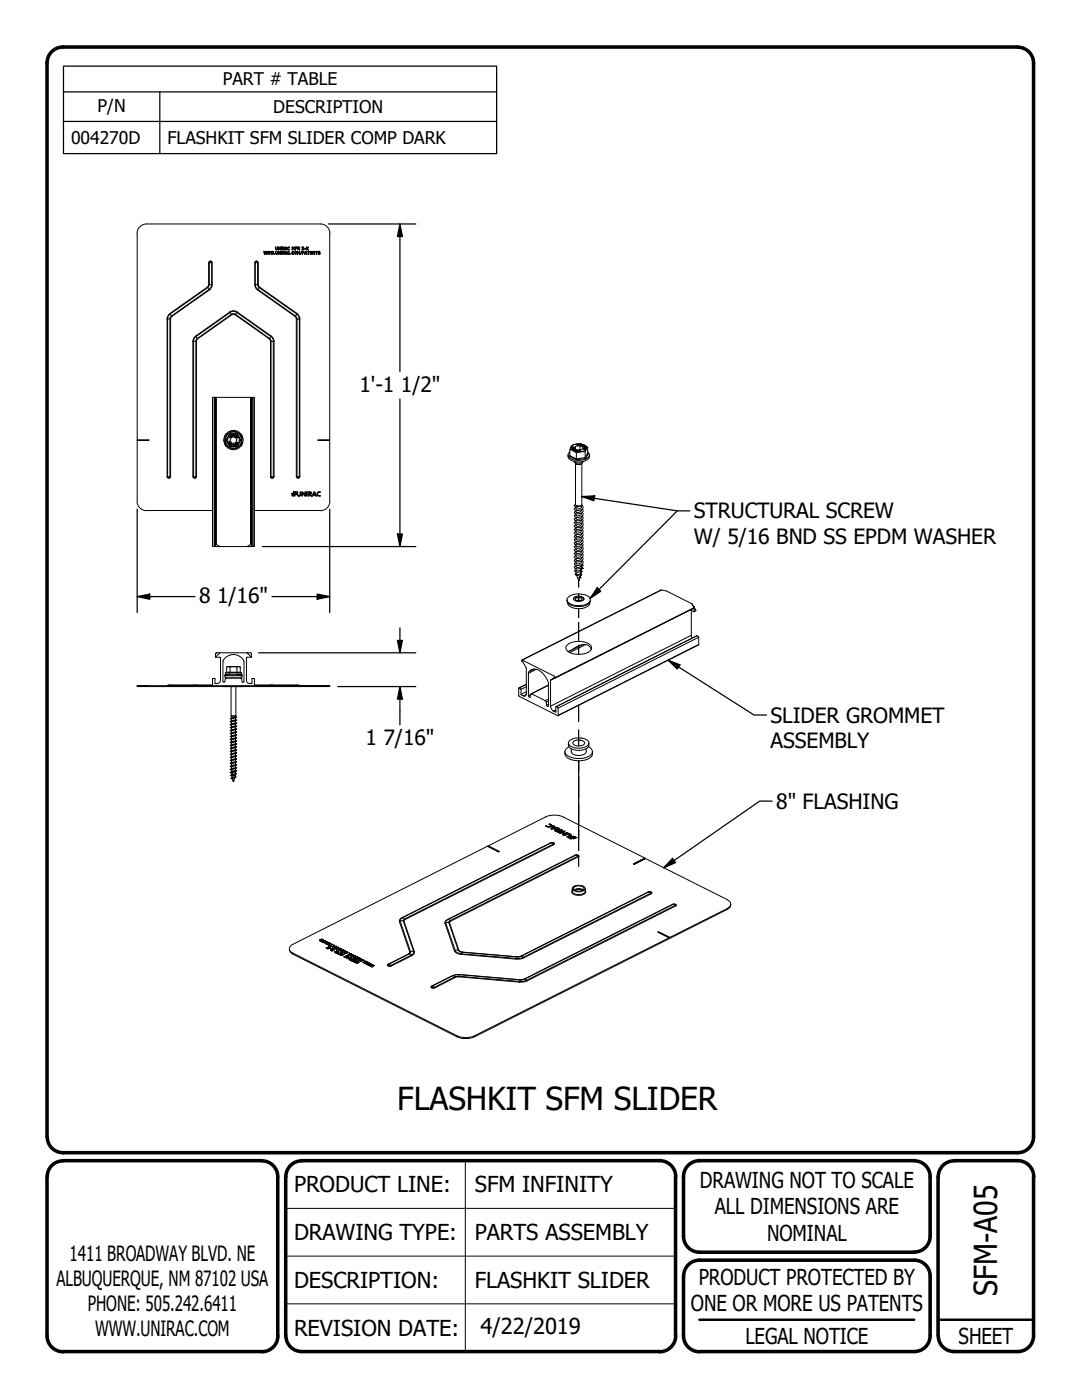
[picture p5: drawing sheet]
<svg xmlns="http://www.w3.org/2000/svg" width="216mm" height="279mm" viewBox="0 0 216 279" stroke-linecap="round" stroke-linejoin="round" font-family="sans-serif">
<!-- layer: Tweak Trail (ANSI) -->
<path d="M115.5 115.8v1.4M115.5 118.6v1.4M115.5 121.5v1.8M115.5 124.2v3.6M115.5 128.8v1.8M115.5 140.8v3.2M115.5 145.6v3.3M115.5 151.8v18M115.5 170.8v2.1" fill="none" stroke="#000" stroke-width=".25"/>
<!-- layer: Visible (ANSI) -->
<g fill="none" stroke="#000" stroke-width=".2">
<path d="M27.4 46.6v41.2M52.6 50.2l.2 .4 .2-.4 .1 .4 .1-.4-.1 .6-.1-.5-.3 .4zM53.3 50.2l.2 .4 .1-.4 .2 .4 .1-.4-.1 .5-.2-.4-.2 .4zM54 50.2l.2 .4 .1-.4 .1 .4 .2-.4-.1 .6-.2-.5-.2 .4zM54.8 50.7h.1M55 49.3l.1 .5 .3-.1v-.4v.4a.21 .21 0 0 1-.2 .2 .21 .21 0 0 1-.2-.2zM55 50.2l.1 .5 .3-.1v-.4v.4a.21 .21 0 0 1-.2 .2 .21 .21 0 0 1-.2-.2zM55.5 49.3l.4 .4 .1-.4v.6l-.4-.5-.1 .5zM55.5 50.2l.4 .4 .1-.4-.1 .6-.3-.5-.1 .4zM56.1 49.3l.1 .6zM56.1 50.2v.6zM56.3 49.3h.3a.18 .18 0 0 1 .2 .2 .18 .18 0 0 1-.2 .1l.1 .3-.2-.3-.2 .3z"/>
<path d="M56.3 50.2h.4v.6l-.2-.3-.2 .2zM56.4 49.4h.3v.1l-.3 .1zM56.4 50.2h.3v.2h-.3zM56.8 49.8h.1M57 49.3l.3 .6-.1-.1-.4 .1zM57 50.2l.3 .6-.1-.2-.4 .1zM57.1 49.4l.1 .3h-.2zM57.1 50.3l.1 .3h-.2zM57.5 50.2l.3 .1-.1-.1a.21 .21 0 0 0-.3 .3 .21 .21 0 0 0 .4 .1v.1a.29 .29 0 0 1-.4-.1 .29 .29 0 0 1 .1-.4zM58 50.7h.1zM58.3 49.3l.2 .2 .2-.2v.6v-.5l-.2 .2-.2-.2v.5zM58.3 50.2h.3v.1a.2 .2 0 0 0-.3 .1 .2 .2 0 0 0 .1 .3 .2 .2 0 0 0 .3-.1l-.1 .1a.28 .28 0 0 1-.4-.1 .28 .28 0 0 1 .1-.4z"/>
<path d="M58.9 49.3h.4l-.4 .1v.1h.3l-.3 .1v.3zM59.3 50.2l.2 .2 .3-.2v.6l-.1-.5-.2 .2-.1-.2-.1 .4zM59.4 49.3l.4 .1-.1 .2 .1 .3-.2-.3h-.2v.2zM59.4 49.4h.3v.1l-.3 .1zM60.2 50.2h.1M60.2 50.2l-.3 .5zM60.3 49.4h.1M60.3 49.3l.1 .2 .2-.2-.1 .3 .1 .3-.2-.3-.2 .2 .2-.2zM60.3 50.2l.4 .1-.3 .1v.4zM60.4 50.2l.2 .1-.2 .1zM60.8 49.6l.2 .1zM61 50.2l.2 .6v-.2l-.4 .1z"/>
<path d="M61 50.3l.1 .3h-.2zM61.1 49.3l.2 .2 .2-.2-.1 .3 .1 .3-.2-.3-.2 .3 .2-.3zM61.1 49.3v.1M61.3 50.2h.5h-.2v.6l-.1-.6zM61.9 50.2h.4h-.4v.2h.4h-.4v.3h.4h-.4zM62.4 50.2l.4 .4v-.4v.6l-.3-.5-.1 .4zM62.9 50.2h.5h-.2v.6l-.1-.6zM63.5 50.2h.3l.1 .1-.2-.1-.1 .1 .3 .2v.2l-.4-.1h.3l-.3-.2zM63.9 44.7h-34.7a1.89 1.89 0 0 0-1.9 1.9M63.9 44.7a1.89 1.89 0 0 1 1.9 1.9M65.8 46.6v41.2M42.9 79.3h-.5v29.8h.5v-29.8h.1"/>
<path d="M50.2 79.3h.1M27.4 87.8h2.3v.1h-2.3zM27.4 87.9v12.1M45.1 87.8h.1M45.6 88.2l.2-.1v.3l.1-.1-.2 .2 .1-.3zM45.8 86.5l.1 .1M45.9 87.1l.1 .1-.2 .1v-.1l.1 .1 .1-.1zM45.9 88.5h.1zM45.9 86.6h1.4l.3 .6 .3 .6-.6 1.2h-1.4l-.4-.6-.3-.6zM45.9 89l-.1 .1M46 87h.3l-.1-.1 .2 .2-.3-.1v.2zM46.1 88.5l.1 .3 .2-.2-.2 .2-.1-.2-.1 .1z"/>
<path d="M46.2 87.2h.7l.4 .6-.4 .6h-.7l-.3-.6zM46.4 86.8h.1v.2h-.1zM46.6 88.7l.1-.1 .2 .2-.3 .1 .2-.2zM46.6 88.8v.1M46.7 86.8v.1M46.7 86.8h.1M46.7 86.8l-.1 .2 .1-.1M46.7 86.8l.1 .3 .3-.2M46.7 86.9l.4 .3v-.3M47 87h.1zM47 88.5l.2 .2-.2 .1 .1-.1h-.2zM47.2 87.1l.3 .2-.3-.1 .1 .2z"/>
<path d="M47.3 89v.1M47.3 88.2l.2 .2h-.2v.2l-.2-.1h.2v-.1h.1zM47.3 86.5v.1M47.9 87.8h.2M58.2 98.8l.3-.1v.3h-.3zM58.2 98.5h.3v.2h-.2zM58.6 98.5h.2v.2h-.2zM58.6 98.8l.2-.1v.3h-.2zM58.6 98.1h.2v.3h-.2zM58.9 98.5h.3v.1l-.3 .1zM58.9 98.1h.3v.3h-.3zM59.3 98.1h.1v.6a.23 .23 0 0 0 .2 .3 .23 .23 0 0 0 .3-.3v-.6h.1v.6a.35 .35 0 0 1-.3 .3 .35 .35 0 0 1-.4-.3z"/>
<path d="M60.3 98.3v.7h-.1v-.9l.7 .8M60.3 98.3h.1M60.3 98.3l.5 .7h.2v-.9h-.2l.1 .8M60.9 98.9h.1M61.2 98.1h.1v.9h-.1zM61.5 98.1h.5l.2 .2-.3 .4 .3 .3h-.2l-.2-.3h-.1v.3h-.2zM61.7 98.2l.3 .1v.2h-.3zM62.6 98.1h.2l.3 .9h-.1l-.1-.2h-.4l-.1 .2h-.1zM62.7 98.4h.1M62.7 98.4l.1 .3h-.2zM63.3 98.3a.32 .32 0 0 1 .3-.2 .32 .32 0 0 1 .3 .2 .34 .34 0 0 0-.5 .3 .34 .34 0 0 0 .5 .3 .36 .36 0 0 1-.4 .1 .36 .36 0 0 1-.2-.2zM63.4 87.8h2.4v.1h-2.4z"/>
<path d="M65.8 87.9v12.1M113.3 90.8a1.11 1.11 0 0 0 1.1 1.2 3 3 0 0 0 3.2-.7v-.5M113.7 90.2a.77 .77 0 0 0-.3 .8 .77 .77 0 0 0 .7 .6 3.2 3.2 0 0 0 3.5-.5 .71 .71 0 0 0-.3-.9M113.7 89.7v1.2l-.1 .2M114.1 89a2.3 2.3 0 0 1 3 .3 1.19 1.19 0 0 1-1.5 .9 1.45 1.45 0 0 1-1.7-.8zM114.1 89a2.41 2.41 0 0 1 3.1 .3l-.4 .9h-.9l-.9 .2-.6-.4-.7-.3zM114.1 89.6l.4 .1v-.1M114.1 89.3h.3M114.1 89.3h.1M114.1 89.2l.1 .2h.2v-.1M114.1 89.3l.1 .1M114.2 89.6h.1"/>
<path d="M114.2 89.4h.1M114.3 89.7h.1M114.3 89.5l.2 .2M114.3 89.3h.1M114.3 89.2l.1 .1M114.4 89.4l.1 .2M114.4 89.5l-.3 .1M114.4 89.8h.1M114.4 89.7l.1 .1M114.4 89.3l-.2 .1M114.4 89.7v.1M114.4 89.3h.1"/>
<path d="M114.5 89.6h.1M114.5 89.7h-.2l.1 .1M114.5 89.6v.1M114.5 89.8h.1M114.5 89.8l.2-.1zM114.5 92.1a1.35 1.35 0 0 0 1.9 0M114.6 92.1l.3 .4M114.7 89.7l-.3 .1M114.8 89.8l.1 .1h-.3M114.8 89.8v.1M114.8 89.8l-.2 .2M114.8 89.9l-.1 .1"/>
<path d="M114.8 89.1l.9-.2 .6 .4-.2 .4-.8 .1-.7-.3zM114.8 89.1v.5M114.8 92.5v8.2M114.9 92.5l.5 .2 .7-.2M114.9 92.5l.6 .2 .6-.2M115 90.4v1.4M115 89.9l-.1 .1 .1-.1 .2 .2v-.2M115 89.9l.1 .2 .1-.1M115.1 88.7h.1M115.2 88.7h.3l.1 .1-.1-.1v.1M115.2 88.7h-.1l.1 .2M115.3 90l-.2 .1-.1-.2-.1 .1"/>
<path d="M115.4 88.8l-.2-.1 .1 .1M115.4 90l.1 .1-.1-.1M115.4 90h.1M115.4 88.7h.1zM115.4 88.7v.1v-.1M115.4 90l.1 .1M115.5 90l.2 .1v-.1M115.5 90h-.1M115.7 89.9v.1M115.7 90h.1M115.7 89.9l-.2 .1M115.7 90v.1"/>
<path d="M115.7 88.9v.9M115.7 88.7l.3 .1h-.4zM115.7 88.7h.3l-.3 .1M115.8 88.7l-.1 .2M116 88.9h.1M116.1 88.8h.2M116.1 88.8l.2 .2M116.1 88.9h.1M116.1 88.9l.1 .1M116.1 88.8v.1M116.1 88.8l.3 .1M116.1 92.5v8.2l-.1 .2-.7 .1"/>
<path d="M116.2 88.8l-.1 .1M116.2 88.9h.1zM116.3 89h.1M116.3 88.8l.1 .1M116.3 88.9h.1M116.3 92.1l-.2 .4M116.5 89.6h.1M116.5 89.6h.3h-.2M116.5 89.6l.3-.1-.1 .1M116.6 89.5h.3l-.3 .1M116.6 89.6h.2M116.7 89.3h.1"/>
<path d="M116.7 89.3v.1M116.7 89.4h.1M116.7 89.1l-.2 .2M116.7 89.1h-.2M116.8 90.2l.1 1.3M116.8 89.2l-.2 .1M116.8 89.2l-.2 .1 .1-.2h-.3h.4l-.2 .2M117.3 89.3v1.2l.1 .1M27.3 100a1.89 1.89 0 0 0 1.9 1.9M29.2 101.9h13.2M42.9 109.1h.1M43 108.7v-29.4h7.2v29.4"/>
<path d="M43 108.7h.1M43 108.7v.4h.9M43.1 108.7h.1M43.1 108.7l.8 .4M43.9 109.1h5.4M50 108.7h.1M50 108.7l-.7 .4h.9v-.4M50 108.7h.2M50.2 109.1h.1M50.2 109.1l.1-29.8h.5v29.8h-.5M50.8 101.9h13.1M65.8 100a1.89 1.89 0 0 1-1.9 1.9"/>
<path d="M113.1 119.7v.2a2.06 2.06 0 0 0 2.4 1.1 1.99 1.99 0 0 0 2.3-1.1v-.2M113.5 119.1a3.6 3.6 0 0 1 4.2 .2 .88 .88 0 0 1-.8 1.3 3.3 3.3 0 0 1-3.7-.7 .67 .67 0 0 1 .3-.8zM114.4 119.6a1.41 1.41 0 0 1 2.1 0M114.6 119.2a1.52 1.52 0 0 1 1.9 .3 1.24 1.24 0 0 1-2.1 0zM114.8 100.7l-.2 .3 .7 .2M114.8 100.7l.3 .3M114.8 119.5a.85 .85 0 0 1 1.4 .2 .87 .87 0 0 1-1.4-.1zM114.9 113l-.3 .1a.67 .67 0 0 0 1 .4l.5-.2-.2-.2M114.9 112.8v.4h.2l.8-.1M114.9 113.5v.4h.2l.8-.1M114.9 114.2a.49 .49 0 0 0 .4 .5 .49 .49 0 0 0 .6-.2M114.9 113.7l-.2 .2a.91 .91 0 0 0 1.4 .1l-.2-.2"/>
<path d="M115 119.9l.4-.1 .6 .1M115 100.9l.1 .1M115 114.8l.4 1 .2-.1M115.1 101h.2M115.3 101v.2M115.3 101h.1M115.6 115.2l-.1 .6 .2-.4M115.7 115.1l.2 .2-.1 .1h-.2v-.2M115.7 115.1l-.1 .1M115.9 113.4v.4M115.9 114.1v.4M115.9 114.7l-.2 .4"/>
<path d="M115.9 114.5l.1 .1M115.9 114.7v.1M116 113l-.1-.1v.2M116 100.9l-.7 .1M116 114.7h.1M116 114.6l-.8 .2a.28 .28 0 0 1-.3 0 .28 .28 0 0 1-.1-.3h.1l.4 .2M116 112.7v.3M116 112a.67 .67 0 0 1-1.1 .4v-.3M116 111.3a.71 .71 0 0 1-1.1 .5v-.4M116 110.6a.67 .67 0 0 1-1.1 .5v-.4M116 109.9a.71 .71 0 0 1-1.1 .5v-.3M116 109.2a.7 .7 0 0 1-1.1 .5v-.3"/>
<path d="M116 108.5a.71 .71 0 0 1-1.1 .5v-.3M116 107.9a.71 .71 0 0 1-1.1 .4v-.3M116 107.2a.67 .67 0 0 1-1.1 .4v-.3M116 106.5a.71 .71 0 0 1-1.1 .5v-.4M116 105.8a.67 .67 0 0 1-1.1 .5v-.4M116 105.1a.71 .71 0 0 1-1.1 .5v-.3M116 104.4a.7 .7 0 0 1-1.1 .5v-.3M116 103.8a.71 .71 0 0 1-1.1 .4v-.3M116 103a.7 .7 0 0 1-1.1 .5v-.3M116 102.4a.71 .71 0 0 1-1.1 .4v-.3M116 101.7a.71 .71 0 0 1-1.1 .5v-.4M116 100.9a.67 .67 0 0 1-.3 .6 .67 .67 0 0 1-.8 0v-.4"/>
<path d="M116 113.3v.2zM116 113.1v.1M116 114l.2 .1M116 113.2h.1M116.1 100.8a.53 .53 0 0 1 .2 .7 .53 .53 0 0 1-.6 .3l-.5 .1-.6-.2v-.2l.3-.1M116.1 114.7l-.4 .4M116.1 114.7l-.2 .1M116.1 113.2l.2 .3h-.3M116.2 101.6l.1 .1a.85 .85 0 0 1-1.2 .9l-.5-.3 .3-.3M116.2 102.3a.66 .66 0 0 1-.1 .8 .66 .66 0 0 1-.7 .2l-.8-.3v-.1l.3-.2M116.2 103l.1 .1a.85 .85 0 0 1-1.2 .8l-.5-.3 .3-.2M116.2 103.6l.1 .2a.91 .91 0 0 1-1.4 .8l-.3-.3 .3-.2"/>
<path d="M116.2 104.3a.66 .66 0 0 1-.1 .8 .66 .66 0 0 1-.7 .2l-.8-.2v-.2l.3-.1M116.2 105l.1 .2a.85 .85 0 0 1-1.2 .8l-.5-.3 .3-.3M116.2 105.7a.66 .66 0 0 1-.1 .8 .66 .66 0 0 1-.7 .2l-.8-.2v-.2l.3-.1M116.2 106.4l.1 .1a.85 .85 0 0 1-1.2 .9l-.5-.3 .3-.3M116.2 107.1a.66 .66 0 0 1-.1 .8 .66 .66 0 0 1-.7 .2l-.8-.3v-.1l.3-.2M116.2 107.8l.1 .1a.85 .85 0 0 1-1.2 .8l-.5-.3 .3-.2M116.2 108.4l.1 .2a.91 .91 0 0 1-1.4 .8l-.3-.3 .3-.2M116.2 109.1a.66 .66 0 0 1-.1 .8 .66 .66 0 0 1-.7 .2l-.8-.2v-.2l.3-.1M116.2 109.8l.1 .2a.85 .85 0 0 1-1.2 .8l-.5-.3 .3-.3M116.2 110.5a.66 .66 0 0 1-.1 .8 .66 .66 0 0 1-.7 .2l-.8-.2v-.2l.3-.2M116.2 111.2l.1 .1a.85 .85 0 0 1-1.2 .8l-.5-.2 .3-.3M116.2 111.9a.66 .66 0 0 1-.1 .8 .66 .66 0 0 1-.7 .2l-.8-.3v-.1l.3-.2"/>
<path d="M116.2 112.6l.1 .2-.3 .2M116.2 114.1l-.3 .4M116.3 113.4l-.3 .3 .2 .4M116.3 113.4h.1M116.3 113.4v.1M116.3 112.8l-.2 .4M131.9 117.8l1.1 .1 5.1 2.6M131.9 117.8l-27.8 13.9M131.9 117.8h.1M27.4 136.8h2.3M27.4 136.8h23.3M27.4 136.8v.2h38.4v-.2"/>
<path d="M33.4 136.8l.4-.1 .2 .1M33.5 136.8h-.1M33.7 136.7h8.7M39.1 136.8l-.3-.1-.3 .1M39.1 136.8h.1M42.4 136.8h.1M42.5 135.4h.3M42.5 135.4l-.1 1.4M42.8 135.4l.1 .9M42.9 136.3l.5 .1M43 131.2h.9l.1 .1M43 130.4h.1"/>
<path d="M43.1 130.3l-.1 .1M43.1 130.3h.1M43.1 130.3h6.2M43.9 130.3l-.9 .9v-.8M44 131.3v4.5M44 135.8a.58 .58 0 0 1-.6 .6M44.5 137h4.1M44.6 131.7a2.31 2.31 0 0 1 2.1-1.1 2.31 2.31 0 0 1 2 1.4v4l-.2 .2-.2-.2M44.6 131.8l-.1 4.2 .2 .2 .2-.2M44.8 134.7v.2h3.5v-.2M44.9 134.9v.4h3.4v-.4M45 134.3h3.2v.2h-3.2z"/>
<path d="M45 135.3v.1M45.1 135.3h2.9l.2 .2 .1 .5M45.1 135.3l-.2 .2v.5M45.2 133.1l.2-.1 2.5 .1M45.2 133.1l.3-.1 2.4 .1M45.2 133.1v1.1l-.1 .1M45.9 133.1l-.1 1.2M46.1 137v5.9M47.1 137v5.9M47.3 133.1v1.2M47.4 134.5l.9 .2h-3.5l1-.2M47.9 133.1v1.1l.2 .1"/>
<path d="M48.1 135.3v.1M49.2 135.8a.58 .58 0 0 0 .6 .6M49.2 131.3v4.5M49.3 130.3h.7l.2 .1v.8zM50.2 131.2h-.9l-.2 .1M50.3 135.4l.5 .1v1.3M50.4 135.4l-.2 1h-.5M50.7 136.8h15.1M50.8 136.8h-.1M50.8 136.7h8.7M54.5 136.8l-.3-.1-.2 .1M54.6 136.8h.1"/>
<path d="M58.2 136.8h.3M58.3 136.8h.1M58.5 136.8h.1M58.6 136.8h.2M58.8 136.8h.1M58.9 136.8h.3M59.2 136.8h.1M59.3 136.8h.7M59.3 136.8h.1M59.8 136.8l-.4-.1-.3 .1M60.2 136.8h.8M60.2 136.8h.1"/>
<path d="M60.3 136.8h.1M60.8 136.8h.1M61 136.8h.1M61.2 136.8h.1M61.5 136.8h.7M61.5 136.8h.1M61.7 136.8h.1M61.8 136.8h.1M62 136.8h.1M62.2 136.8h.1M62.3 136.8h.6M62.3 136.8h.1"/>
<path d="M62.4 136.8h.1M62.5 136.8h.1M62.9 136.8h.2M62.9 136.8h.1M63 136.8h.1M63.1 136.8h.1M63.2 136.8h.7M63.9 136.8h1.9M63.9 136.8h.1M104.1 131.8l.1-.1 6.5 3.3 .1 .2M104.1 131.9l.9 1.4v5.4a.34 .34 0 0 1-.5 .2l-.5-.3v-1l-.4-.3M104.1 131.8v.1"/>
<path d="M105 136.6l-1.5 .7M105.8 133.8a2.05 2.05 0 0 1 2.7 .8l.6 .9 .3 .9v4.5l-.1 .1-.2-.1-.3-1.1-2.7-1.3-.2 .1-.1 .6-.3-.2-.1-4.6zM109.4 136.7l-3.4 1.8M110.8 135.3l-.2-.1-.7 .5v5.2l.3 .9 .6 .3 .1-1 .4 .1v1.6l-7.7-3.8v-1.7M110.8 135.2v.1M113.1 128.8a3.9 3.9 0 0 1 4.8 0 .9 .9 0 0 1-.6 1.4 4.1 4.1 0 0 1-4.2-.4 .68 .68 0 0 1 0-1zM113.3 120.3a1.67 1.67 0 0 0 2 1.2 2.16 2.16 0 0 0 2.4-1.1v-.1M118 129.6a1.52 1.52 0 0 0-2.3-.8l-2.4 1.2M137.8 121.7l.7 .4M137.9 121.8v5l.2 .6M138.1 120.5l.8 1.4-.4-.7M138.1 120.5l.3 .5"/>
<path d="M138.4 121h.1M138.4 121l.1 .2M138.5 121.2v.1M138.9 121.9l-.4 .2v-.8l-27.7 14M45.9 153.5l.1 .1M45.9 153.5l.3 .1v.4l-.3 .1M45.9 154.1l.3 .1v.5h-.2M45.9 154.1l.1 .1M46 153.6l.2 .1M46 151.8l.2 .1M46 152.4l.2 .1M46 154.7l.2 .1"/>
<path d="M46.1 155.3l.3 .1M46.1 142.9h1M46.1 142.9h.1M46.2 153.3v.1M46.2 153.4l-.3 .1M46.2 142.9v.4M46.2 145.3v.4M46.2 145.9v.4M46.2 146.5v.4M46.2 150.1v.3M46.2 150.7v.3M46.2 151.3v.3"/>
<path d="M46.2 151.8v.4M46.2 152.4v.4M46.2 153v.4M46.2 154.8l.1 .4-.2 .1M46.2 153.4v.1M46.2 142.9h.8M46.2 153.4h.1M46.2 153.5v.1M46.2 153.6l.1 .4 .3-.1M46.2 144.5l-.2 .1M46.2 145.1l-.2 .1M46.2 145.7l-.2 .1"/>
<path d="M46.2 149.2l-.2 .1M46.2 149.8l-.2 .1M46.2 150.4l-.2 .1M46.2 151l-.2 .1M46.2 154h.1M46.3 154v.2M46.3 154h.1M46.4 154.8h.6M46.4 154.6v.1M46.4 154.8l.1 .4M46.5 155.2v.1M46.6 154.1h.1"/>
<path d="M46.6 154.1l-.3 .1 .1 .4 .6-.3M46.6 154v.1M46.6 154h-.3M46.6 153.9h.1M46.6 153.9v.1M46.9 155.2l-.3 .8-.2-.6M47 154.9l.1 .1-.6 .2M47 153.7l.2 .1-.6 .2M47 153.4v.3l-.4 .2M47 154.3l.2 .1-.8 .2M47 154.8v.2l-.5 .2M47 143l.2 .1-1.3 .3 .3 .1"/>
<path d="M47 143.6l.2 .1-1.3 .3 .3 .1M47 144.2l.2 .1-1.3 .3 .3 .1M47 144.8l.2 .1-1.3 .3 .3 .1M47 145.4l.2 .1-.6 .2a.44 .44 0 0 0-.6 .1l.2 .1M47 146l.2 .1-1.3 .3 .3 .1M47 146.6l.2 .1-1.3 .3 .3 .1M47 147.1l.2 .2-1.3 .3 .3 .1M47 147.7l.2 .2-1.3 .3 .3 .1M47 148.3l.2 .2-1.3 .3 .3 .1M47 148.9l.2 .2-1.3 .3 .3 .1M47 149.5l.2 .2-1.3 .3 .3 .1M47 150.1l.2 .2-.6 .1a.44 .44 0 0 0-.6 .2l.2 .1"/>
<path d="M47 150.7l.2 .2-1.3 .2 .3 .2M47 151.3l.2 .1-1.2 .4M47 151.9l.2 .1-1.2 .4M47 152.5l.2 .1-1.3 .3 .3 .2M47 153.1l.2 .2-1 .2M47 152.8v.4l-.8 .2M47 152.2v.4l-1 .3M47 151.6v.4l-1 .3M47 151.3l-1 .4M47 150.7l-.8 .3M47 150.1l-.8 .3M47 149.6l-.8 .2"/>
<path d="M47 149l-.8 .2M47 148.4l-1 .3M47 147.8l-1 .3M47 147.2l-1 .4M47 146.6l-1 .4M47 146l-1 .4M47 145.4l-.8 .3M47 144.4v.5l-.8 .2M47 143.8v.5l-.8 .2M47 143.2v.5l-1 .3M47 142.9l-.1 .2-.9 .3M47 145v.4"/>
<path d="M47 145.6v.4M47 146.2v.4M47 146.8v.4M47 147.4v.4M47 148v.4M47 148.6v.4M47 149.2v.4M47 149.8v.3M47 150.4v.3M47 151v.3M47 154v.3M47 154.5v.3"/>
<path d="M47.1 155a.61 .61 0 0 0-.6 1M47.1 142.9h-.1M47.1 154.4l-.7 .4M47.2 153.9l-.6 .2M47.2 143.2l-1 .3v.4M47.2 143.8l-1 .3v.4M47.2 144.4l-1 .3v.4M47.2 144.9l-1 .4M47.2 145.5l-1 .4M47.2 146.1l-1 .4M47.2 146.7l-1 .4v.4M47.2 147.3l-1 .3v.5"/>
<path d="M47.2 147.9l-1 .3v.5M47.2 148.5l-1 .3v.4M47.2 149.1l-1 .3v.4M47.2 149.7l-1 .4M47.2 150.3l-1 .4M47.2 150.9l-1 .4M47.2 151.5l-1 .3M47.2 152.1l-1 .3M47.2 152.7l-1 .3M47.2 153.3l-1 .3M110.9 141l28.1-14.1 .4 .2v1.6l-28.1 14.1M112.7 150a1.76 1.76 0 0 0 2 1.8 3.4 3.4 0 0 0 3.5-1.1v-.7"/>
<path d="M113.4 148.3a1.1 1.1 0 0 0 1 1.3 3 3 0 0 0 3.1-.7v-.6M113.5 149a.96 .96 0 0 0-.8 .9 .96 .96 0 0 0 .7 1 4.4 4.4 0 0 0 4.7-.4 1.01 1.01 0 0 0-.7-1.5M113.7 147.8a3.1 3.1 0 0 1 3.8 .2 .97 .97 0 0 1-1 1.2 2.96 2.96 0 0 1-2.9-.6 .54 .54 0 0 1 .1-.8zM114 149.4v.6a1.71 1.71 0 0 0 2.3 .6l.6-.4 .1-.8M114.4 148.1a1.51 1.51 0 0 1 2.3 .2 1.62 1.62 0 0 1-2.4 .1zM97.4 168.8l11.4-5.7a4.3 4.3 0 0 1 3.6 0l16.3 8.1M99.7 169.9l-.2 .1-2.2-1.1 .1-.1 2.3 1.1-.2 .1-2.2-1.1-38.8 19.6a.9 .9 0 0 0-.8 .8 .9 .9 0 0 0 .8 .9l32.7 16.5a4.3 4.3 0 0 0 3.5 0l38.8-19.6-2.2-1.1M108.9 164.9h.1M109.6 164.5l.3 .2M109.6 164.5l.3 .2-.1 .2-.3 .1-.6-.1M109.6 164.5l.5 .1a.7 .7 0 0 1-1.1 .3h-.1M109.6 164.5h.1"/>
<path d="M109.9 165.4h.1M109.9 165.4l.2 .1M110.1 165.5h.1M110.1 164.7a.9 .9 0 0 1-1.2 .2M110.1 164.7h.1M110.2 165.3h.1M110.4 168.2h-.4l-29.8 15M110.4 164.8l.2 .1-.1 .1 .7 .2-1.3 .2zM110.6 165.2l-.2-.1-.2 .2M110.6 164.9h.1M110.6 164.9l-.1 .1M110.6 165.2l-.4 .1"/>
<path d="M110.6 165.7l.3 .2M110.6 165.7h.1M110.7 165.6l.5-.1 .1-.3 .2 .1-.1 .3 .1 .1 .3-.2 .2 .1-.9 .4-.4-.3zM110.9 165.6l.4 .1-.2 .1zM110.9 165.6l.4 .1M110.9 165.6l-.1 .1M111.1 166h.1M111.2 165.2h.1M111.2 165.2l-1.1 .3M111.3 166.1l.9-.4h.1l-.9 .5zM111.5 165.3h.1M111.5 165.3l-.1 .3"/>
<path d="M111.7 166.3h.1M111.8 166.3h.1M112 165.6l-.9 .4-.2-.1M112 165.6h.1M112.2 166.1l-.5 .2M112.2 166.1l-.5 .2 .8-.5 .1 .1-.1 .4M112.2 166.5h.1M112.3 165.7l-.9 .5-.1-.1M112.3 166.6h.1M112.4 165.9h.1M112.4 165.9l-.2 .6 .1 .1 .9-.4-.1-.1-.7 .4 .1-.2M112.4 165.9l-.2 .2"/>
<path d="M112.6 165.9h.1M112.6 165.9l-.1 .4M113.2 166.5l-.7 .2M113.2 166.2l-.9 .4-.1-.1M113.2 166.2h.1M113.2 166.5l-.7 .2 .6-.3a.39 .39 0 0 1 .5-.1 .39 .39 0 0 1 .2 .4l-.1 .1M113.3 167.1h.5M113.3 167.1l.3-.1 .2 .1zM113.6 166.5h-.4M113.6 166.5l.1 .1M113.6 166.5l.1 .2-.6 .3 .6-.2M113.7 167h.4"/>
<path d="M113.7 167.3l.1 .1 .3-.1M113.7 167.3l.2-.2 .2 .2-.3 .1zM113.7 167.3h.1M113.7 167l.2-.1 .2 .1zM113.7 166.8l-.6 .2M113.8 167.4h.1M113.9 166.6l-.2 .2M113.9 166.6h.1M113.9 167.4h.1M113.9 167.1h.5M113.9 167.1l.3-.1 .2 .1zM113.9 167.1h.1"/>
<path d="M114.1 167.3h.1M114.1 167.2h.1M114.2 167.2h.1M114.2 177.3v.6M114.2 167.3l.2 .1 .3-.1M114.2 167h.5M114.2 167l.3-.1 .2 .1zM114.2 167.3l.3-.2 .2 .2-.3 .1zM114.3 177a1.86 1.86 0 0 1 2.4 .2 .9 .9 0 0 1-1.1 .8l-.7-.1a.67 .67 0 0 1-.7-.7zM114.4 167.1h.1M114.5 167.1h.5M114.5 167.1l.3-.1 .2 .1z"/>
<path d="M114.5 167.1h.1M114.5 177.1a1.5 1.5 0 0 1 2 .1v.1a1.35 1.35 0 0 1-2.1 .1zM114.7 177.7l.6-.2 1 .2M114.7 167.2h.1M114.8 167.2h.1M114.9 170.7h.4M114.9 170.7l-25.6 12.9M115 167.1h.1M116.8 177.3v.6M126.4 172.4l.2 .1zM126.6 172.5l2.2-1.2zM128.8 171.3l-.1-.1-2.3 1.2"/>
<path d="M128.8 171.3l16.3 8.2a.93 .93 0 0 1 .7 .9 .93 .93 0 0 1-.7 .9l-11.4 5.8M129.4 178h.5M129.4 178l-25.6 12.9-.4 .1-11.2-1-.5-.1M63.7 187.6l.4 .1-.1-.1a.2 .2 0 0 1 .3-.2 .2 .2 0 0 1 .1 .2l-.2-.1v.2l-.1 .1zM63.7 187.7l.2 .1M63.8 187.6v.1M63.9 187.8h.1M64.1 187.5l.1 .2M64.1 187.7v.1M64.1 187.5h-.1M64.2 187.9l.1 .1M64.2 187.7h.1"/>
<path d="M64.2 187.5l.3 .1M64.4 187.6h.1M64.4 188l.2 .1M64.7 188.1l.5-.2-.1 .4 .5-.2-.5 .2h-.1l.1-.3zM64.9 187.7l-.6 .3M64.9 187.7l-.5 .3 .2 .1-.5-.2M64.9 187.7l-.8 .2M65.1 188l-.1 .3M65.1 188h.1M65.2 188l-.5 .2M65.2 188.5h.1M65.3 188.5l.2 .1"/>
<path d="M65.4 189.3h.1M65.4 189.2h.1M65.4 189.2v.2M65.4 188.3l.4 .2M65.5 189h.1M65.5 189l-.1 .1M65.5 189.1v.1M65.5 188.1l-.4 .2M65.7 188.6l.2 .1 .5-.2-.5 .2 .2 .2zM65.7 188.2l.2 .1h-.5M65.7 188.2l.4 .1-.6 .3-.3-.1h.5l-.3-.2M65.7 188.5h-.2"/>
<path d="M65.7 188.2l.3 .1M65.8 189.3l.3 .1zM65.9 189.3l.2 .1M65.9 188.7v.1M65.9 189.1h-.4l.2-.2h-.2l-.1 .2-.3 .1h.3v.1M65.9 189.1h.1M65.9 189.1l-.4 .1-.1 .1M65.9 188.4h-.1M65.9 188.3v.1M66 188.8h.1M66.2 189.8h.1M66.3 189.8h.1"/>
<path d="M66.3 189.6l-.1 .2M66.4 188.5l-.5 .3-.2-.1M66.4 189.5v.1M66.5 189.4l-.6 .2h.4l-.1 .2M66.5 189.4l-.1 .1h.4l-.4 .1-.1 .2M66.5 189.4l-.2 .1M66.6 188.6l-.2 .4 .7-.1M66.6 188.6l.5 .3M66.6 188.7l.3 .1M66.6 188.7l-.2 .3M66.6 188.6v.1M66.8 189.2l.1-.1 .3 .1 .4-.1-.6 .2"/>
<path d="M66.8 189.2l.2 .1M66.8 189.2h-.1M66.8 189.2l.2 .1 .2-.1-.2 .1M66.8 189.2h.1M66.9 190.1h.1M66.9 190.1h.2M66.9 188.9l-.4 .1M66.9 190v.1M66.9 190l.2 .1M66.9 188.9l-.3-.1-.1 .2M66.9 189.1l-.1 .1M66.9 189.9l-.1 .1"/>
<path d="M67 189.1l-.2 .1 .2 .1M67 189.1l.2 .1M67 189.1l.1 .1M67.1 189.9l-.2 .1M67.1 189.9l.1 .1-.1 .2M67.1 188.9h.1M67.2 189.8l-.1 .1h-.3v.2M67.2 189.8l.1-.1-.1 .3h.1M67.2 189.4l.7-.2zM67.2 189.8h.1M67.2 189.8l-.1 .1M67.2 189.4h.1"/>
<path d="M67.2 190.3l.4 .1 .1-.1-.2-.2 .6 .1-.5 .2zM67.2 190l.1 .1M67.2 190.3l.4 .1 .1-.1M67.2 190l-.1 .1M67.2 189.2h.1M67.3 190l.3-.1-.5 .3-.3-.1M67.5 189.1l-.3 .1M67.5 190h-.2M67.5 190.2h.1M67.6 190.4h.1M67.6 189.9l-.1 .1M67.7 189.6h.1"/>
<path d="M67.8 190.3h.1M67.9 190.5h.1M68 189.5l-.3 .1 .4-.3-.6 .3h.4l.1 .2M68 189.5v.2l.5-.2-.5 .3M68 189.6h.1M68 189.6l-.1 .2M68 189.7v.1M68.1 190.1v.1M68.1 190.2l-.3 .1-.2-.1M68.1 189.4l-.5 .2M68.2 189.8l.6-.1a.31 .31 0 0 1-.2 .3 .31 .31 0 0 1-.4-.2zM68.2 190.5h.1"/>
<path d="M68.2 190.5l-.1 .2M68.2 190.3l-.5 .2M68.3 190.3l-.6 .2h.4l.1 .2 .5-.3-.5 .2v-.1M68.3 190.3l-.4 .2h.3M68.3 189.9v.1M68.4 189.8h.4l-.5 .2zM68.4 189.6l-.4 .2M68.5 189.7l-.3 .2M68.6 190.5l-.4 .1M68.6 190.5h.1M68.7 190.9l.3 .1 .3-.2-.3-.1h.3a.34 .34 0 0 1-.3 .4 .34 .34 0 0 1-.3-.2zM68.7 190.9l.1 .1"/>
<path d="M68.7 190.1l.1 .1a.27 .27 0 0 0 .3 0 .27 .27 0 0 0 .2-.2l-.3-.1h.3a.34 .34 0 0 1-.2 .4 .34 .34 0 0 1-.4-.2zM68.7 190.1h.1M68.7 190.1v.1M68.7 189.7l.2 .1M68.8 191v.1M68.8 190.1h.1M68.8 190.1v.1M68.8 189.8l-.2 .2M68.8 190.2l.1 .1M68.8 189.8h.1M68.8 190.2h.1M69 190.7v.1"/>
<path d="M69.1 189.9v.1M69.2 190.8l.2 .1M69.2 190l.2 .1M69.3 190.9l-.2 .2M69.3 190l-.2 .3M69.5 190.5h.1a.24 .24 0 0 0 .2 .1 .24 .24 0 0 0 .2-.2l-.2-.1 .3 .1a.34 .34 0 0 1-.3 .3 .34 .34 0 0 1-.3-.2zM69.5 190.5l.1 .1M69.5 190.9l-.2 .4M69.5 190.9l.5 .3-.7 .1M69.5 191l-.2 .3M69.5 190.9v.1M69.6 190.6h.1"/>
<path d="M69.6 190.5v.2M69.6 191v.1M69.6 191h-.1M69.6 190.2h.1zM69.7 190.2h.1M69.7 191.5l.3 .1h.1h-.1zM69.7 191.2l-.3 .1M69.8 191.4l-.2 .1M69.8 191.1h-.3l-.1 .1M69.8 190.3v.1M69.9 191.4l-.2 .1M69.9 191.4h.1"/>
<path d="M69.9 191.4l.2 .1M70 191.4h.1M70 190.4h.1M70.1 191.2h.1l-.1 .2h.4l-.5 .3-.4-.2 .4-.1M70.1 191.2l-.1 .2M70.1 191.3l-.1 .1M70.1 191.2v.1M70.1 191.4l.1 .1 .2-.1M70.1 190.4l-.2 .3M70.1 190.4l.1 .1M70.1 191.7v.1M70.1 191.8h.1"/>
<path d="M70.2 191.2l-.1 .1M70.2 191.5h.1M70.3 190.5h.1M70.3 190.6h.1M70.3 190.5l-.2 .4M70.4 190.6l.3 .2M70.4 191.4h.1M70.4 190.5v.1l.4 .1M70.6 191.1h.1M70.6 191.1l.2 .1M70.6 190.8l-.3-.2-.1 .3M70.6 190.7l-.4 .2"/>
<path d="M70.6 191.5h.1M70.6 191l-.2 .1M70.6 191.5l-.5 .2M70.6 191.5l-.4 .3M70.7 192h.1M70.7 190.7v.1M70.7 191.5l-.5 .3M70.7 191l-.1 .1M70.7 191l.2 .1-.1 .1M70.7 191h.1M70.8 190.7h.1M70.8 191l-.4 .1 .4 .1 .5-.2"/>
<path d="M70.8 190.7l-.7 .2M70.8 191.7l-.1 .3M70.8 191h.1M70.8 191.6l-.5 .2 .5-.1-.1 .3M70.8 191.6h.1M70.8 191.6l-.4 .3M70.9 190.8l-.1 .2M70.9 190.8l.1 .3M70.9 190.9l-.1 .1M70.9 190.8v.1M70.9 190.9h.1M70.9 191.6l-.1 .3 .5-.1-.6 .2"/>
<path d="M70.9 191.6h.1M70.9 191l.1 .1M70.9 191.3l.6-.2zM70.9 191.1l-.1 .1M71.2 191.8l-.4 .1M71.3 191l-.3 .1M71.3 191.9l-.4 .2M71.5 191.9l.1 .2M71.5 191.6h.1M71.5 191.1l-.5 .2M71.6 192l-.3-.1-.4 .2M71.6 192l-.4 .3 .4-.3-.3-.1-.4 .2"/>
<path d="M71.6 192l-.4 .3M71.6 191.2l-.1 .4M71.7 191.2l-.5 .2 .4-.2-.1 .4M71.7 191.2l-.1 .3 .5-.1-.6 .2M71.7 191.2h.1M71.7 191.2l-.5 .3M72 191.4l-.4 .1M72.1 191.5l.3 .1-.4 .2M72.1 191.5l-.5 .2 .5-.2 .4 .1-.5 .2M72.1 191.5l-.4 .2M72.3 191.5l.2 .1M72.4 191.6l-.4 .3"/>
<path d="M72.4 192.1h.1M72.5 192.1l.5-.2-.3 .3M72.7 191.7h.1zM72.7 191.8h.1M73 191.9l-.3 .3M73 191.8l-.2 .3 .6-.1-.4 .3 .2-.2-.5 .1M73 191.8l-.6 .3M73 191.9h.1M73 191.9l-.5 .2M73 191.8v.1M73.1 192.4l.5-.1-.3 .2 .6-.1-.3 .3 .4-.3M73.2 192.1l-.3 .2"/>
<path d="M73.2 192.1h.1M73.4 192.1h-.6M73.6 192.3l-.3 .2M73.7 192.2h.1M73.7 192.2l-.6 .2M73.7 192.7l.5-.1-.3 .3 .6-.2-.3 .3 .4-.3M73.7 192.2l-.2 .2h.5M73.7 192.7h.1M73.9 192.4l-.3 .3M74 192.4h-.5M74.1 192.8h.1M74.2 192.6l-.2 .3"/>
<path d="M74.3 192.5h.1M74.3 192.5l-.6 .2M74.3 192.5l-.6 .3M74.4 192.5l-.3 .3 .5-.1M74.5 192.7l-.3 .3M74.6 192.7l-.5 .1M77.5 192.5h.1M81.7 190.4l-4.2 2M86.2 196.8h.1M131.3 186l.1-.1 2.3 1.2h-.2zM134.7 180.5h-.4l-29.8 15-.5 .1-13-1.1-4.8 2.3M145.8 180.4a.97 .97 0 0 1-.7 1.1l-50.4 25.4a4.7 4.7 0 0 1-3.5 0l-32.7-16.5a1.09 1.09 0 0 1-.8-1.1"/>
<circle cx="57.6" cy="49.6" r=".23"/>
<circle cx="59" cy="50.4" r=".26"/>
<circle cx="59" cy="50.5" r=".2"/>
<circle cx="46.6" cy="87.8" r="1.18"/>
<circle cx="46.6" cy="87.8" r="1.61"/>
<circle cx="46.6" cy="87.8" r="1.75"/>
<circle cx="46.6" cy="87.8" r="1.92"/>
</g>
<!-- layer: Visible Narrow (ANSI) -->
<g fill="none" stroke="#000" stroke-width=".2">
<path d="M41.4 57.3l.1 .1-7.6 5.3M41.4 57.3l-7.5 5.3M41.6 56.8l-.2 .5M41.6 56.8v-4.4h.2v4.4l-.3 .6 .2 .3M41.6 56.8h.6l-.1 .6-.4 .4M41.7 52.4a.34 .34 0 0 1 .3-.3 .34 .34 0 0 1 .3 .3M41.7 57.7l-7.5 5.4 7.6-5.2M41.7 57.7l.1 .2M42.3 56.8l-.1 .6-.4 .5M42.3 52.4h-.5l.2-.2 .2 .2v4.4h.1M42.3 52.4v4.4M50.8 56.8l.2 .6 .4 .5"/>
<path d="M50.8 52.4a.34 .34 0 0 1 .4-.3 .34 .34 0 0 1 .3 .3M50.8 52.4h.1l.1 4.7 .4 .7 .3-.4M50.8 56.8h.6l.3 .6M50.8 52.4v4.4M51 52.2l-.1 .2h.6v4.4h-.1v-4.4l-.1-.2zM51.4 57.9v-.2l7.5 5.4M51.4 57.9l7.5 5.2M51.5 56.8l.3 .5M51.8 57.3l7.5 5.3-.1 .1-7.5-5.3M51.8 57.3l-.1 .1M33.3 63.6v31.5M33.3 63.6h.7"/>
<path d="M33.9 62.6v.1M33.9 62.6l-.4 .5-.2 .6M33.9 62.7l.3 .4-.3 .6v31.4h.1M33.9 62.7l-.3 .4-.2 .6v31.4l.3 .3 .2-.3h-.6M34 63.6v31.5M34.3 63.2l-.3 .5M38.5 68.1h.1v27l.3 .3 .2-.3h-.6M38.5 68.1v27M39 67.1l-.4 .4-.1 .6M39.1 68.1v27h.1M39.1 67.2l-.4 .4-.1 .5h.6M39.1 67.2l.3 .4"/>
<path d="M39.2 68.1v27M39.4 67.5l-.3 .6M39.4 67.6h.1M39.4 67.7l-.2 .4M42.5 79.3v29.8M42.8 79.3v29.8M43 79.3v29.8M43.2 79.3v29.4M45.8 62.3a1.29 1.29 0 0 1 1.5 0M45.9 62.3v.1l-6.8 4.8M45.9 62.3l-6.8 4.8v.1M46.2 62.7v.1"/>
<path d="M46.2 62.7l-6.8 4.9M46.2 62.8h.7M46.2 62.8l-6.8 4.8M46.9 62.8l.1-.1 6.8 4.9M46.9 62.8l6.8 4.8M47.3 62.3a1.18 1.18 0 0 0-1.4 0l.3 .4M47.3 62.4l-.3 .3-.3-.1-.5 .1M47.3 62.3l6.8 4.8-.1 .1-6.7-4.8M47.3 62.3v.1M50 79.3v29.4M50.2 79.3v29.8M50.3 79.3v29.8"/>
<path d="M50.7 79.3v29.8M53.7 67.7l.3 .4M53.8 67.6h-.1M53.8 67.5l.3 .6M54 68.1h.1v27l.2 .3 .2-.3h-.5M54 68.1v27M54 67.2l-.2 .4M54.1 67.2l.3 .4 .2 .5M54.1 68.1h.6M54.1 67.1l.4 .4 .2 .6M54.5 68.1v27h.2v-27M58.9 63.2l.2 .5"/>
<path d="M58.9 63.1l.3-.4 .4 .4 .1 .6v31.4h.1M59 63.1l.3 .6v31.4l.2 .3 .2-.3h-.6v-31.5M59.1 63.6h.7M59.3 62.6l.4 .5 .1 .6M59.8 63.6v31.5M33.3 95.1a.34 .34 0 0 0 .4 .4 .34 .34 0 0 0 .3-.4M38.5 95.1a.34 .34 0 0 0 .4 .4 .34 .34 0 0 0 .3-.4M44.9 87v.6M44.9 88.1v.6M44.9 86.8v.4M44.9 88.4v.5M45.1 86.6v.3"/>
<path d="M45.1 88.8v.3M45.8 86.5h1.5l.8 1.3-.8 1.3h-1.5l-.7-1.3zM48 86.6v.3M48 88.8v.3M48.2 86.8v.4M48.2 88.5v.4M48.3 87v.5M48.3 88.2v.5M54 95.1a.34 .34 0 0 0 .3 .4 .34 .34 0 0 0 .3-.4M59.2 95.1a.34 .34 0 0 0 .3 .4 .34 .34 0 0 0 .3-.4M114.1 89.3h.1M114.2 89.4h.1"/>
<path d="M114.3 89.4h.1M114.3 89.7h.1M114.4 89.8h.1M114.4 89.3h.1M115.4 90h.1M115.5 89.9v.1M115.7 89.9v.1M115.7 90h.1M116.1 88.8v.1M116.2 88.8h.1M116.2 88.9v.1M116.3 88.8v.1"/>
<path d="M116.4 88.9h.1M117.3 90.5l.1 .1-.5 .9-1.9 .3-1.4-.7 .1-.3M117.3 90.5l-.5 .8-1.8 .3-1.3-.7M131.9 117.8l-27.7 13.9M29.2 136.8v.2M33.4 136.8h9M34.1 136.7l.2 .1M39.2 136.7l.2 .1M45.2 134.2h2.7M50.7 136.8h9M53.9 136.7l-.2 .1M59.1 136.7l-.2 .1"/>
<path d="M59.3 136.8h.1M59.7 136.8h.1M60 136.8h.1M60.5 136.8h.1M63.7 136.8h.1M63.9 136.8v.2M105 138.6l-.5 .3M105 136.6l-1.4 .7M105 137.1l-1 .5M105 138l-1 .6M105.9 138.7l-.5 .2M106.6 133.5l-1 .6"/>
<path d="M107 133.6l-1.6 .8M109.4 136.8l-3.3 1.7M109.4 139.5l-.6 .3M109.4 139.9l-.4 .2M110.6 135.2h.1M110.7 135.3l-.8 .4M116.3 128.6l-2.9 1.5M116.9 128.6l-3.2 1.6M137.9 126.8l-28 14.1M138.5 121.3l-27.7 13.9 27.7-13.9M139.1 126.9l-28.1 14.1M139.4 127.2l-28 14.1"/>
<path d="M139.4 128.6l-28 14.2M109.4 140.5l-.3 .2M110.9 141.7l-.5 .2M110.9 142.1h-.1M109 165h.1M109.8 164.6h.1M109.9 168.2h.7l-.1 .4M109.9 168.2l-29.7 15M109.9 168.2h.1M109.9 165h.1M110 168.2l.4 .3-29.7 14.9-.2-.2h-.3M110.3 165.2h.1"/>
<path d="M110.4 168.2l.1 .4M110.5 168.6l-29.7 14.9M110.7 165.7h.1M110.9 165.9h.1M110.9 165.6h.1M111.1 165.6h.1M111.3 165.7h.1M112.2 166.1h.1M112.5 166.3h.1M113.2 166.5h.1M113.3 166.4h.1M113.6 166.5h.1"/>
<path d="M113.7 166.8h.1M113.8 166.7h.1M114.2 177.7l-.1 .2a.97 .97 0 0 0 1.2 .8l.7-.1a.66 .66 0 0 0 .7-.2 .66 .66 0 0 0 .1-.7M114.2 177.9a1.62 1.62 0 0 0 2.6 0M114.5 177.6l.8-.3 .6 .1 .5 .2M114.7 170.7h.8l-.1 .3M114.7 170.7l-25.4 12.8M114.7 170.7h.1M114.9 170.7l.4 .2-25.5 12.8M115.3 170.7l.1 .3M115.4 171l-25.5 12.8M129.3 178h.7v.4"/>
<path d="M129.3 178l-25.4 12.9M129.3 178h.1M129.4 178l.5 .3-25.5 12.8M129.9 178l.1 .4M130 178.4l-25.5 12.8M58.5 190.2v.2M63.8 187.6v.1M63.9 187.6h.1M63.9 187.7v.1M64 187.5h.1M64.1 187.6h.1M64.1 187.7v.1"/>
<path d="M64.1 187.9h.1M64.2 187.9h.1M64.4 187.5h.1M64.6 188.1h.1M64.7 188.1v.1M64.8 187.7h.1M64.9 187.7h.1M65 188.3h.1M65.1 189.2h.1M65.2 187.9v.1M65.2 188.4v.1M65.3 188.4v.1"/>
<path d="M65.4 188.3h.1M65.5 188.1h.1M65.5 188.3h.1M65.5 188.9v.1M65.6 188.1h.1M65.6 188.9h.1M65.7 188.6v.1M65.7 188.2h.1M65.8 188.2h.1M65.8 189.3h.1M65.9 189.3h.1M65.9 189.1h.1"/>
<path d="M65.9 189.6l.1 .1M66.1 189.4h.1M66.1 188.8h.1M66.3 189h.1M66.4 188.5h.1M66.4 189.3v.1M66.5 189.3v.1M66.6 188.6v.1M66.7 188.6v.1M66.7 189.2h.1M66.7 189.5h.1M66.8 189.1v.1"/>
<path d="M66.8 189.5h.1M66.8 189.9v.1M66.9 189.2v.1M66.9 190v.1M67 189.9h.1M67.1 188.8v.1M67.1 189.1v.1M67.1 189.4h.1M67.2 189.7v.1M67.2 190.3h.1M67.3 189.7v.1M67.3 190.3h.1"/>
<path d="M67.5 189.1h.1M67.5 190.1v.1M67.5 189.6h.1M67.5 189.9v.1M67.6 190.1v.1M67.6 189.9h.1M67.7 190.5h.1M67.8 189.2v.1M67.9 189.2v.1M67.9 189.8h.1M68 189.5v.1M68 190.1v.1"/>
<path d="M68 189.3v.1M68.1 189.5v.1M68.1 190.1v.1M68.1 190.7h.1M68.1 189.3v.1M68.2 190.5h.1M68.2 189.9h.1M68.2 190.3h.1M68.3 190.3h.1M68.3 189.7v.1M68.3 190h.1M68.4 189.5v.1"/>
<path d="M68.5 189.5h.1M68.5 190h.1M68.6 189.7h.1M68.6 190.4v.1M68.7 190.4v.1M68.7 189.9v.1M68.7 190.1h.1M68.7 190.9v.1M68.8 190.1h.1M68.8 190.9v.1M68.8 189.8v.1M68.8 189.7v.1"/>
<path d="M68.8 190.2v.1M68.8 191v.1M68.9 191v.1M69 190.2v.1M69 190.7h.1M69 189.9h.1M69.1 191h.1M69.2 190.2h.1M69.3 191.3h.1M69.3 190.7v.1M69.3 189.9v.1M69.5 190.5v.1"/>
<path d="M69.5 190.9v.1M69.6 190.5v.1M69.6 190.9v.1M69.6 190.2h.1M69.6 190.6v.1M69.7 191.4h.1M69.7 190.2h.1M69.7 190.6v.1M69.8 191.5v.1M69.8 190.3v.1M69.9 191.3v.1M70 190.6h.1"/>
<path d="M70 191.1v.1M70.1 190.9h.1M70.1 190.4h.1M70.1 191.2h.1M70.1 191.7v.1M70.2 191.2h.1M70.3 190.5v.1M70.3 191.8v.1M70.4 190.5h.1M70.4 191.3v.1M70.5 191.3v.1M70.5 191h.1"/>
<path d="M70.6 191.1h.1M70.6 191.5h.1M70.7 192h.1M70.7 190.9v.1M70.7 191.5h.1M70.8 190.7h.1M70.8 191.6h.1M70.8 192.1h.1M70.9 190.8v.1M70.9 191.6h.1M70.9 191.3h.1M71 190.8h.1"/>
<path d="M71.2 191.4v.1M71.2 192.2v.1M71.2 191.7v.1M71.2 191.9h.1M71.2 191h.1M71.3 191.7v.1M71.3 191h.1M71.4 191.1h.1M71.5 191.6h.1M71.5 191.1h.1M71.5 192.1h.1M71.6 191.9h.1"/>
<path d="M71.6 191.2h.1M71.6 191.7h.1M71.6 192h.1M71.7 191.2h.1M72 191.8v.1M72 191.3v.1M72 191.5v.1M72.1 191.3v.1M72.3 191.7h.1M72.4 191.5v.1M72.5 191.6h.1M72.7 192.2h.1"/>
<path d="M72.7 191.7h.1M72.8 191.7h.1M72.9 192.3h.1M73.1 191.8v.1M73.3 192v.1M73.3 192.5h.1M73.4 192v.1M73.6 192.6v.1M73.7 192.2h.1M73.9 192.3v.1M73.9 192.8v.1M74 192.3v.1"/>
<path d="M74.2 192.9v.1M74.4 192.5h.1M74.6 192.7h.1M77.4 192.4l-.1 .1 .1 .3h.7M77.4 192.4l.1 .3h.5M77.5 192.4l.5 .3M78 192.7l.1 .1M79.7 183.9l2.1 6.1M79.9 183.9h-.2M79.9 183.9l2 6.1 .3-.2 .3 .1M79.9 183.9l.3-.2 .3 .1 2 6.1M80.2 183.2a.7 .7 0 0 0-.5 .7"/>
<path d="M80.2 183.2l-.3 .3v.4M80.6 183.8l2.1 6.1M80.8 183.5l-.2 .3M80.8 183.5l-.1-.1-.2 .1v.3h.1M81.6 190.4l-4.2 2M81.6 190.4h.1M81.7 190.4l.4 .2-4.1 2.1M81.8 190l-.2 .4M81.8 190l.2 .1-.3 .3M82.2 190.7l-4.1 2.1M82.5 189.9h.2M82.5 189.9a.65 .65 0 0 1-.4 .7l.1 .1"/>
<path d="M82.7 189.9a.7 .7 0 0 1-.5 .8M86.1 196.8l-.1 .2 .2 .2h.5M86.1 196.8l.1 .3h.4M86.2 196.8l.4 .3M86.6 197.1l.1 .1M88.8 184.3l1.9 5.5M88.9 184.2l-.1 .1M88.9 184.2l1.9 5.5h.6M88.9 184.2l.7-.1 1.8 5.6M89.3 183.5a.64 .64 0 0 0-.5 .8M89.3 183.6l-.3 .3-.1 .3M89.3 183.5h.1"/>
<path d="M89.4 183.5l.4 .2M89.7 184.2l1.9 5.5M89.8 183.7l.1 .1M89.8 183.7l-.3 .3 .2 .2M89.9 183.8l-.2 .4M90.2 194.7l-4.1 2.1M90.2 194.7h.1M90.3 194.7l.5 .2-4.2 2.2M90.7 189.8l.7 .6 .7 .1M90.7 189.8l.1-.1 .3 .3 1 .4M90.9 195.1l-4.2 2.1M91.4 189.7h.2"/>
<path d="M91.4 189.7l.3 .2M91.6 194.9l-.7 .2M91.6 189.7l.6 .3M91.6 194.8v.1M91.6 194.8l-.8 .1 .1 .2M91.6 194.8l12.1 1.1 .1-.4M91.6 194.9l12 1.1M91.7 194.5l-.1 .3M91.7 194.5l-1.5 .2M91.7 194.5l12.1 1M91.7 194.5h.1M92.1 190.5l10.9 .9"/>
<path d="M92.1 190.4v.1M92.1 190.4l10.9 .9 .1-.3M92.2 190l-.1 .4M92.2 190l11 1M92.2 190h.1M103.2 191h.1M103.8 195.5h.1M103.9 190.9l-.7 .1M103.9 190.9h.3l.2 .2M104.4 191.1l.1 .1M104.4 191.1l-.6 .2h-.8v.1M104.5 195.4l-.7 .1"/>
<path d="M104.5 191.2l-1.5 .2M104.5 195.4h.1M105.2 195.8l-1.6 .2M105.2 195.8l-.1-.1-.7 .2h-.7l-.1 .1M134.2 180.5l.6-.1 .2 .2-.2 .2M134.2 180.5h.3l.2 .2-29.6 15-.5-.3M134.2 180.5l-29.7 14.9M134.8 180.5v.3M134.8 180.8l-29.6 15M145.1 181.3v.2M91.2 206.7v.2M94.7 206.7v.2"/>
</g>
<!-- layer: Title (ANSI) -->
<path d="M139.6 263.4h42.8M187.2 263.4h19" fill="none" stroke="#000" stroke-width=".49"/>
<!-- layer: Border (ANSI) -->
<g fill="none" stroke="#000" stroke-width=".71">
<path d="M203.1 9.4h-190.5a3.2 3.2 0 0 0-3.2 3.2v214.3M203.1 9.4a3.2 3.2 0 0 1 3.1 3.2v214.3a3.2 3.2 0 0 1-3.1 3.1h-190.5a3.2 3.2 0 0 1-3.2-3.1M9.4 234.8v31.8a3.2 3.2 0 0 0 3.2 3.2M12.6 231.6h39.6M12.6 231.7a3.2 3.2 0 0 0-3.2 3.1M52.3 231.7a3.2 3.2 0 0 1 3.1 3.1v31.8M57 234.8v31.8M60.2 231.6h71.4a3.2 3.2 0 0 1 3.2 3.2M60.2 231.7a3.2 3.2 0 0 0-3.2 3.1M134.8 234.8v31.8M182.4 231.6h-42.8a3.2 3.2 0 0 0-3.2 3.2v11.9a3.2 3.2 0 0 0 3.2 3.2h42.8M182.4 231.7a3.2 3.2 0 0 1 3.2 3.1v11.9a3.2 3.2 0 0 1-3.2 3.2"/>
<path d="M187.2 234.8v31.8M190.4 231.6h12.7a3.2 3.2 0 0 1 3.2 3.2M190.4 231.7a3.2 3.2 0 0 0-3.2 3.1M206.2 234.8v31.8a3.2 3.2 0 0 1-3.1 3.1h-12.7a3.2 3.2 0 0 1-3.2-3.1M136.4 254.7v11.9a3.2 3.2 0 0 0 3.2 3.2M136.4 254.7a3.2 3.2 0 0 1 3.2-3.2h42.8a3.2 3.2 0 0 1 3.2 3.2v11.9a3.2 3.2 0 0 1-3.2 3.1h-42.8M12.6 269.7h39.6M55.5 266.6a3.2 3.2 0 0 1-3.2 3.2M57 266.6a3.2 3.2 0 0 0 3.2 3.1M60.2 269.7h71.4M134.8 266.6a3.2 3.2 0 0 1-3.2 3.2"/>
</g>
<path d="M92.9 231.6v38.1M57 241.2h77.8M57 250.7h77.8M57 260.2h77.8" fill="none" stroke="#000" stroke-width=".2"/>
<!-- layer: Symbol (ANSI) -->
<g fill="none" stroke="#000" stroke-width=".25">
<path d="M12.7 18.3v-5.1h86.4v5.1M31.9 18.3v12.4M99.1 18.3h-86.4v5.9M99.1 18.3v12.4h-86.4v-6.5M12.7 24.2h86.4M116.1 99.1l2.6-.1-.2 .9zM116.1 99.1l19 2.9h2.6M119.2 117.3l.7 .7-2.1 1.4zM135.1 102l-17.3 17.4M133.3 131.8l2.4 .9-.6 .8zM133.3 131.8l17.2 10.9h2.5M154.1 159.9h-2.5l-19.2 13.3"/>
<path d="M134.2 171.3l.6 .9-2.4 1z"/>
</g>
<!-- layer: Dimension (ANSI) -->
<g fill="none" stroke="#000" stroke-width=".25">
<path d="M65.5 44.7h17.5M79.8 44.7l.5 2.5h-1zM79.8 44.7v29.5M79.8 79.6v29.5M27.4 119.1l2.5-.5v1zM27.4 119.1h11.5M27.4 101.6v20.6M52.4 109.1h30.6M54.3 119.1h11.5M63.3 118.6l2.5 .5-2.5 .5zM65.8 101.6v20.6M79.3 106.6h1l-.5 2.5z"/>
<path d="M51.6 130.3h31.4M67.4 137h15.6M79.3 127.8h1l-.5 2.5zM79.8 137l.5 2.5h-1zM79.8 125.3v5M79.8 137v7.7"/>
</g>
<g fill="#000">
<path d="M79.8 44.7l.5 2.5h-1z" fill-rule="evenodd"/>
<path d="M27.4 119.1l2.5-.5v1z" fill-rule="evenodd"/>
<path d="M63.3 118.6l2.5 .5-2.5 .5z" fill-rule="evenodd"/>
<path d="M79.3 106.6h1l-.5 2.5z" fill-rule="evenodd"/>
<path d="M79.3 127.8h1l-.5 2.5z" fill-rule="evenodd"/>
<path d="M79.8 137l.5 2.5h-1z" fill-rule="evenodd"/>
</g>
<!-- layer: Symbol (ANSI) -->
<g fill="#000">
<path d="M116.1 99.1l2.6-.1-.2 .9z" fill-rule="evenodd"/>
<path d="M119.2 117.3l.7 .7-2.1 1.4z" fill-rule="evenodd"/>
<path d="M133.3 131.8l2.4 .9-.6 .8z" fill-rule="evenodd"/>
<path d="M134.2 171.3l.6 .9-2.4 1z" fill-rule="evenodd"/>
</g>
<g font-size="6.3">
<text x="79.3" y="221.5">FLASHKIT SFM SLIDER</text>
<text x="199" y="258.6" transform="rotate(-90 199 258.6)">SFM-A05</text>
</g>
<g font-size="4.4">
<text x="58.7" y="238">PRODUCT LINE:</text>
<text x="94.8" y="238">SFM INFINITY</text>
<text x="139.7" y="237.1">DRAWING NOT TO SCALE</text>
<text x="142.6" y="242.4">ALL DIMENSIONS ARE</text>
<text x="58.7" y="247.5">DRAWING TYPE:</text>
<text x="94.8" y="247.5">PARTS ASSEMBLY</text>
<text x="153.1" y="247.6">NOMINAL</text>
<text x="58.7" y="257">DESCRIPTION:</text>
<text x="94.8" y="257">FLASHKIT SLIDER</text>
<text x="139.4" y="256.4">PRODUCT PROTECTED BY</text>
<text x="137.9" y="261.7">ONE OR MORE US PATENTS</text>
<text x="58.7" y="266.6">REVISION DATE:</text>
<text x="95.9" y="266.3">4/22/2019</text>
<text x="148.7" y="268.1">LEGAL NOTICE</text>
<text x="191.3" y="268.1">SHEET</text>
</g>
<g font-size="4.2">
<text x="71.7" y="78.1">1'-1</text>
<text x="80" y="78.1">1/2&quot;</text>
<text x="138.4" y="103.5">STRUCTURAL SCREW</text>
<text x="138.4" y="108.5">W/ 5/16 BND SS EPDM WASHER</text>
<text x="39.7" y="120.3">8</text>
<text x="43.3" y="120.3">1/16&quot;</text>
<text x="72.9" y="148.7">1</text>
<text x="76.5" y="148.7">7/16&quot;</text>
<text x="153.7" y="144.2">SLIDER GROMMET</text>
<text x="153.7" y="149.3">ASSEMBLY</text>
<text x="154.9" y="161.4">8&quot; FLASHING</text>
<text x="13.9" y="251.6">1411 BROADWAY BLVD. NE</text>
<text x="11.3" y="256.6">ALBUQUERQUE, NM 87102 USA</text>
<text x="17.5" y="261.7">PHONE: 505.242.6411</text>
<text x="19" y="266.7">WWW.UNIRAC.COM</text>
</g>
<g font-size="3.5">
<text x="44.4" y="17">PART # TABLE</text>
<text x="19.5" y="22.3">P/N</text>
<text x="54.5" y="22.6">DESCRIPTION</text>
<text x="14.2" y="28.7">004270D</text>
<text x="33.4" y="28.7">FLASHKIT SFM SLIDER COMP DARK</text>
</g>
</svg>
